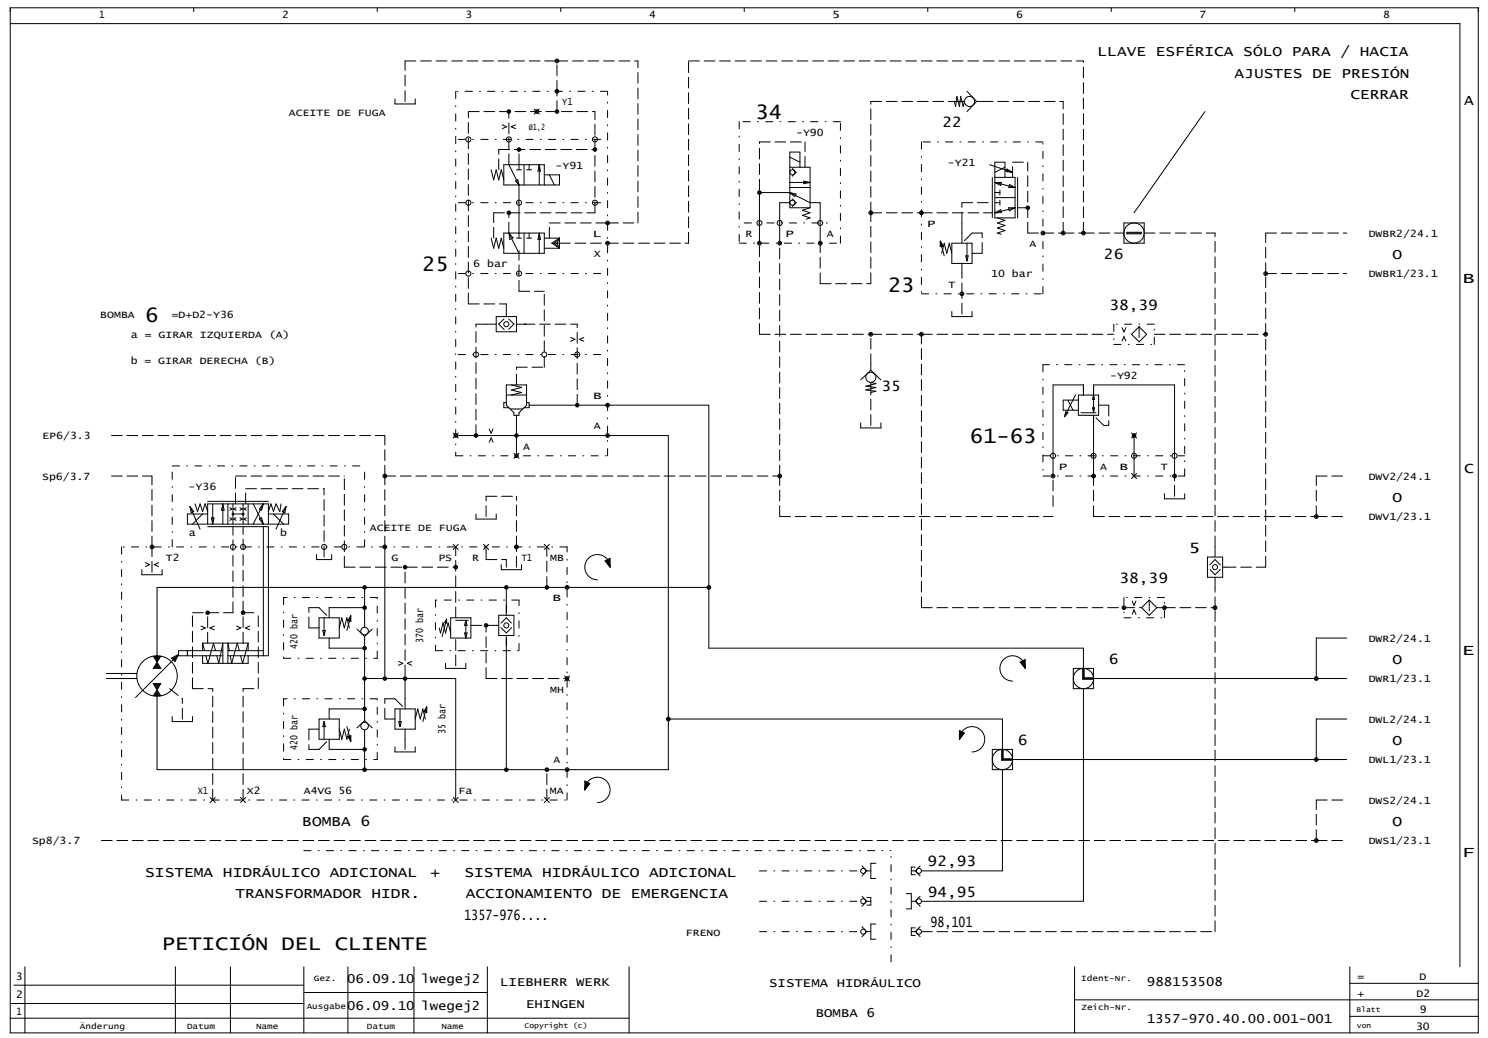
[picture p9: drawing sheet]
<svg xmlns="http://www.w3.org/2000/svg" width="582mm" height="406mm" viewBox="0 0 582 406" stroke-linecap="round" stroke-linejoin="round" font-family="sans-serif">
<g fill="none" stroke="#000" stroke-width=".39">
<path d="M4 3h574.2v401h-574.2zM4 9.2h567v369M75.8 3v1.5M147.6 3v1.5M219.3 3v1.5M291.1 3v1.5M362.9 3v1.5M434.6 3v1.5M506.4 3v1.5M154.5 38.7v2h7.9v-2M372.3 39.7h4.9l-.5 2-1-4-.4 4-1-4-.5 4-.5-2M378.2 35.7l3.8 4"/>
<path d="M382 39.7h2.2M382 39.7l-3.8 3.9M196.4 48.8l1.7 .8-1.7 .7M201.6 48.8l-1.7 .8 1.7 .7M208.9 42.6l2 2M210.9 42.6l-2 2M471.3 43.6l-27.7 39.6M192.1 66.4l1 4 1-4 1 4 1-4 .9 4M199 64.4l4 7.9M201.6 70.8l.9-.5 .5 2zM202 66.4h2M203 64.4v2"/>
<path d="M203 72.3v20.8M205 64.4v7.9M206 66.4h1.9M206.9 64.4v2M210.9 64.4v7.9M210.9 64.4l.5 2.5h-1zM212.9 68.4h5.9v3.9h-21.8v-7.9h15.9v7.9M214.9 68.4l1.9 3.9M308.9 65.4h7.9v15.9M308.9 71.4h7.9M308.9 73.3h7.9M308.9 61.5l4 1.9"/>
<path d="M308.9 75.3l2.5 .6-.6 1-1.9-1.5M308.9 75.3l7.9 4h4v15.8M308.9 75.3h-11.9v19.8M308.9 79.3h-3.9v15.8M309.9 65.9l1.5 1.5-1.5 1.5M309.9 77.8l1.5 1.5-1.5 1.5M312.9 65.4v-5.9h-4v21.8h7.9M314.4 70.9l2.4 .5-2.4 .5zM387.1 64.4l8.6 2.9M388.1 69.4v15.8M389.1 71.4h2.6l-.3 1.1zM389.1 69.4h7.9v15.8h-7.9v-21.8h4v6"/>
<path d="M389.1 71.4l7.9 1.9M389.1 75.3h2M389.1 77.3h7.9M389.1 79.3h2M391.1 74.3v2M391.1 78.3v2M393.1 65.4l-4 2M393.9 66.1l1.8 1.2-2.2-.2zM394 66.4l1.7 .9-1.9-.3zM394.9 72.2l2.1 1.1h-2.4zM395.4 67.2l-1.2-.6-.1 .3 1.6 .4M398 69.4v15.8"/>
<path d="M192.1 93.1l1 4 1-4 1 4 1-4 .9 4M197 91.2h15.9v7.9h-15.9zM199 91.2l1.7 1.8-1.3 .6zM199 91.2l4 7.9M202 93.1h2M205 91.2v7.9M206 93.1h1.9M206.9 91.2v1.9M210.9 91.2v7.9M210.9 91.2l.5 2.4h-1zM212.9 97.1h5.9M212.9 93.1h5.9"/>
<path d="M215.9 95.1h2.9M215.9 95.1l2.9 2M218.8 93.1v4M218.8 93.1l-2.9 2M218.8 93.1l-1 2 1 2M218.8 93.1l-2 2 2 2M316.8 81.3l-2.9 .9 2.9 1-2.9 1 2.9 1-1.4 .5M367.8 94.3l1.1 1.9-1.2 .3zM367.8 94.3l1.5 5.8M367.8 94.3l.8 1.8-.7 .2v-1.3l.4 1-.3 .1 .1-.6M368.3 99.1l1-4 1 4 1-4 1 4M372.3 95.1h7.9v7.9h-7.9z"/>
<path d="M376.2 91.2v3.9M378.2 95.1v6.9M389.1 83.2l2.3-1.1 .3 1zM390.1 85.2l3 1-3 1 3 1-3 1 3 1-3 1 1.5 .5M394.5 81.3h2.5l-2.2 1.1zM397 81.3l-7.9 1.9M439.6 87.2h7.9v7.9h-7.9zM440.6 91.2h5.9M440.6 91.5h5.9M440.6 90.9h5.9M376.2 103v4M377.7 100.1h1l-.5 1.9z"/>
<path d="M190.1 126.8h4M194.1 123.8h7.9v6h-7.9zM197.1 124.7l-2 2.1 2 2.1M198 122.8v1M198.9 124.7l2.1 2.1-2.1 2M202 126.8h4M223.2 132l1.7 .7-1.7 .8M228.4 132l-1.7 .7 1.7 .8M372.3 121.8v2h7.9v-2M438.9 128.2l.7 1.7 .7-1.7M438.9 133.4l.7-1.7 .7 1.7M442.6 130.8l2.9-3 3 3-3 2.9z"/>
<path d="M198 157.5h-1v2h2M198 150.6h8v7.9l-3 2.9v1h-2v-1l-3-2.9zM198 154.5h8M199.5 160h5M200 150.6l4 .9-4 1 4 1-4 1M206 157.5h.9v2h-1.9M206.9 158.5h70.3v95h146.6v11.9h102.9M340.6 142.6v2.2M340.6 153.5l2-.5-4-.5 4-1-4-.4 4-1-2-.5v4.9M340.6 144.8l-4 3.8M340.6 144.8l4 3.8M417.7 156.5l2 4"/>
<path d="M420.7 154.4l-4.3 8.6M421.8 154.5h7.9v7.9h-7.9zM421.8 156.5h-6v4h6M423.8 154.5v-3.9h-11.9v35.6M427.3 159.5h.8l-.4 1.9zM427.7 154.5l.4 1.8h-.8zM177.2 169.4l2 1.9M178.2 170.4h83.2v130.6h-200v-28.7M179.2 169.4l-2 1.9M191.4 167.8l.7 1.7 .7-1.7M191.4 173l.7-1.7 .7 1.7M201 177.3l2 2"/>
<path d="M202 162.4v15.9M203 177.3l-2 2M336.6 165.4v2h8v-2M416.8 161.1l.9 .4-1.3 1.5zM422.8 161.4h5.9M427.7 161.4v-10.8h31.7v35.6M427.7 162.4v23.8M442.6 169.4l1.9 1.9M443.6 170.4v15.8M444.5 169.4l-1.9 1.9M74.3 198.1l1.5 2-1 .5zM74.3 198.1l3.9 8.9"/>
<path d="M76.3 197.1l1 3 .9-3 1 3 1-3 1 3M81.2 196.1h23.8M83.2 197.1v7.9M87.2 197.1v7.9M87.2 197.1l.5 2.5h-1zM89.1 197.1v7.9M89.9 198.6l.9 .5-.9 .5M91.1 197.1v7.9M92.4 198.6l-1 .5 1 .5M93.8 198.6l1 .5-1 .5M95.1 197.1v7.9M96.3 198.6l-.9 .5 .9 .5"/>
<path d="M97.1 197.1v7.9M99 197.1l4 7.9M103 197.1l-.7 2.5-.9-.4zM103 197.1l-4 7.9M109.9 197.1l-.5 3-1.5-3-.9 3-1-3-1 3M111.9 198.1l-.5 2.5-1-.5zM111.9 198.1l-4 8.9M442.6 185.2l1.9 2M444.5 185.2l-1.9 2M455.4 193.1v2h8v-2M79.2 201.1l-3.9 3.9M81.2 201.1h-7.9v3.9h39.6v-3.9h-7.9"/>
<path d="M81.2 205v-7.9h23.8v7.9M81.2 206h23.8v50.5h-15.9M82.7 202.5h1l-.5 2.5zM89.9 202.5l.9 .5-.9 .5M91.1 201.1h4M92.4 202.5l-1 .5 1 .5M93.8 202.5l1 .5-1 .5M96.3 202.5l-.9 .5 .9 .5M101.4 202.9l.9-.4 .7 2.5zM103 206v50.5M107 201.1l3.9 3.9M123.8 216.9v2h5.9v-2"/>
<path d="M150.5 213.9v50.5M177.2 212.9l2 2M179.2 212.9l-2 2M186.2 201.1v1.9h7.9v-1.9M189.1 212.9l2 2M191.1 212.9l-2 2M212.9 212.9l2 2M214.9 212.9l-2 2M236.7 219.4l1.9-1v3.4zM472.3 217.9h5.9v7.9h-5.9zM475.2 213.9v4M55.5 222.8v2h7.9v-2"/>
<path d="M56.8 220.1l1.7 .7-1.7 .8M62 220.1l-1.7 .7 1.7 .8M142.6 237.7h-13.9v3.9M142.6 229.8v15.6M196.1 220.8v2h7.9v-2M198 230.7v9.9M238.5 221.5l-1.6-2 1.5-.7-.5 1.2 .2 .2-.1-.6-.3 .2 .6 1.1-.2-1.6-.7 .4 1.1 1.7-.2-2.4-1.2 .6 1.5 2.2M238.6 221.8a5 5 0 0 0-4.9-4.9 5 5 0 0 0-5 4.9 5 5 0 0 0 5 5M277.2 229.8h-215.8v29.2M442.8 235.1l.8 1.7 .7-1.7M446.5 237.7l3-3 3 3-3 2.9zM473.2 220.9l2-2 2.1 2"/>
<path d="M473.3 222.7l1.9 2.1 2.1-2.1M475.2 225.8v4M478.2 221.8h1M59.9 256.7l1.5 2.3M60.3 256.8h2.2l-1.1 1.7zM60.8 257.1h1.2l-.6 .8zM61.3 257.4h.2zM61.4 259l1.5 2.4h-3zM61.4 259.6l1 1.5h-2zM62.9 256.7l-1.5 2.3M67.1 257.4l2.7-1.4-1.4 2.8zM67.6 257.5l1.5-.8-.8 1.6z"/>
<path d="M68.1 257.6l.3-.2-.1 .5zM69.8 256l-16.8 16.8M73.3 254.5v2M78.6 244.9l1.7 .7-1.7 .7M79.2 256.5v3h17.9v-3M79.2 251.5v3M79.2 251.5l.8 3M79.2 251.5h17.9M83.8 244.9l-1.7 .7 1.7 .7M84.3 254.5l-.8-3-2.2 8-.8-3M84.8 256.5l.8 3 1.6-8v8M87.2 254.5h-17.4v2h17.4"/>
<path d="M89.1 254.5h13.9M89.7 254.5l-.6-3v8M92.5 244.9l1.7 .7-1.7 .7M93.6 254.5l-.8-3-2.2 8-.6-3M97.1 251.5v3M97.1 251.5l-2.2 8-.8-3M97.7 244.9l-1.7 .7 1.7 .7M124.8 241.6h7.9v8h-7.9zM126.3 246.6h1l-.5 2zM126.8 241.6v7M128.7 249.6v3.9h13.9M132.7 245.6l1-4 1 4 1-4 1 4"/>
<path d="M137.2 240.8v2.2l-1.1-.3zM137.2 240.8l-1.5 5.8M137.2 240.8l-.8 1.8 .7 .3-.1-1.4-.4 1 .4 .1-.1-.6M139.6 246.1l3 2.8M142.6 248.9v33M145.6 246.1l-3 2.8M155.8 258.7l1.7 .8-1.7 .7M161 258.7l-1.7 .8 1.7 .7M171.8 245.6l.5 2 1-4 1 4 1-4 1 4M174.3 259.5v1.9h7.9v-1.9M174.7 242.2l-.8 1.3 .8 .2v-1.6l-1.8 7M176.3 241.6h7.9v8h-7.9z"/>
<path d="M178.2 242.6h5M181.7 247.6h1l-.5 2zM182.2 242.6l.5 2h-1zM182.2 242.6v7M194.1 244.6h1M195.1 240.6h5.9v8h-5.9zM196 245.5l2 2.1 2.1-2.1M196 243.7l2-2.1 2 2.1M198 248.6v51.4M399 259l2-1v3.4zM442.8 240.3l.8-1.7 .7 1.7M526.7 249.6h-11.9v15.8"/>
<path d="M41.6 265.4h11.9M41.6 263.4h11.9M59.9 267.4h3l-1.5 2.5zM60.4 267.7h2l-1 1.6zM60.9 268h1l-.5 .7zM61.2 268.2l.2 .2 .2-.2h-.3M61.4 270.4l1 1.6h-2zM61.4 270.9l.5 .8h-1zM61.4 271.2l.2 .3h-.4zM61.4 260.2l.5 .6h-1zM61.4 260.4l.2 .2h-.4zM61.4 269.9l1.5 2.2"/>
<path d="M61.4 269.9l-1.5 2.2M142.6 277.3h-13.9v3.9M142.6 265.4h35.6v47.5M154.5 277.3h7.9v7.9h-7.9zM156.5 277.3v6.9M158.4 265.4v11.9M166.9 276.5v2.2l-1.1-.4zM166.9 276.5l-1.5 5.7M166.9 276.5l-.8 1.8 .7 .2-.1-1.4-.4 1.1 .4 .1-.1-.7M220.8 264.4l2 2M222.8 264.4l-2 2M400.9 261.1l-1.6-2 1.5-.7-.5 1.2 .2 .2-.1-.6-.3 .2 .6 1.1-.2-1.6-.7 .4 1.1 1.7-.2-2.4-1.2 .6 1.5 2.2"/>
<path d="M401 261.4a5 5 0 0 0-5-4.9 5 5 0 0 0-4.9 4.9 5 5 0 0 0 4.9 5M419.8 261.4h7.9v8h-7.9zM423.5 261.4v4.3h4.2M423.8 269.4v83.1h-63.4M424.1 261.4v3.7h3.6M67.4 280.2v2h7.9v-2M124.8 281.2h7.9v8h-7.9zM126.8 282.2v7M126.8 282.2l.5 2h-1zM128.7 289.2v3.9h13.9M132.7 285.2l1 4 1-4 1 4 1-4M135.7 284.2l1.5 5.8"/>
<path d="M136.1 288.1l1.1-.3v2.2zM136.9 288.8l.1-.6-.4 .1 .4 1 .1-1.4-.7 .3 .8 1.8M142.6 285.4v15.6M142.6 281.9l3 2.8M142.6 281.9l-3 2.8M154.5 292.1v2h7.9v-2M156 282.2h1l-.5 2zM158.4 285.2v7.9M162.4 281.2l1-3.9 1 3.9 1-3.9 1 3.9M261.4 281.2h130.7v15.9h134.6M375.3 289.2a5 5 0 0 1 4.9-5 5 5 0 0 1 5 5 5 5 0 0 1-5 4.9M375.3 285.7l1.9 1-1.9 2.5z"/>
<path d="M375.3 288.9l1.6-2.1-1.5-.7 .5 1.2-.2 .2 .1-.6 .3 .2-.6 1.2 .2-1.7 .7 .4-1.1 1.8 .2-2.5 1.2 .6-1.4 2.3M388.1 293.1h7.9v7.9h-7.9zM391.8 293.1v4.3h4.2M392.4 293.1v3.7h3.6M526.7 281.2h-11.9v15.9M82.2 311.9l2 2M84.2 311.9l-2 2M94.1 311.9l2 2M96.1 311.9l-2 2M177.2 311.9l2 2M179.2 311.9l-2 2M212.9 311.9l2 2"/>
<path d="M214.9 311.9l-2 2M228.7 309a5 5 0 0 1 5-5 5 5 0 0 1 4.9 5 5 5 0 0 1-4.9 4.9M228.7 305.5l2 1-2 2.5zM228.8 308.7l1.6-2.1-1.5-.7 .5 1.2-.2 .2 .1-.6 .3 .2-.6 1.2 .2-1.7 .7 .4-1.1 1.8 .2-2.5 1.2 .6-1.5 2.3M392.1 301v39.6h-31.7M337.1 338.7l1.9 1.9M342.6 337.7h-2v5.9h2M357.9 339.2h-1.5v2.9h1.5M359.9 338.7l-1.9 1.9M337.1 350.5l1.9 2M339 352.5h1.6M339 340.6h1.6"/>
<path d="M339 340.6l-1.9 2M339 352.5l-1.9 2M339.1 351h1.5v3h-1.5M354.5 349.5h1.9v6h-1.9M356.4 352.5h1.6M356.4 340.6h1.6M358 352.5l1.9 2M358 340.6l1.9 2M359.9 350.5l-1.9 2M9.7 378.2v25.8M68.6 378.2v25.8M90.1 378.2v25.8"/>
<path d="M118.8 378.2v25.8M136.1 378.2v25.8M161.9 378.2v25.8M190.6 378.2v25.8M246.1 378.2v25.8M337.1 362.4l1.9 2M339 364.4h1.6M339 364.4l-1.9 2M342.6 361.4h-2v6h2M356.4 364.4h1.6M357.9 362.9h-1.5v3h1.5M358 364.4l1.9 2"/>
<path d="M359.9 362.4l-1.9 2M420.3 378.2v25.8M528 378.2v25.8M4 398.3h242.1M4 392.5h114.8M5.4 385.3h113.4M118.8 388.2h71.8M420.3 391.1h157.9M528 397.5h50.2M528 384.6h50.2"/>
<circle cx="217.8" cy="23.8" r=".74"/>
<circle cx="217.8" cy="35.7" r=".74"/>
<circle cx="217.8" cy="35.7" r=".37"/>
<circle cx="217.8" cy="23.8" r=".37"/>
<circle cx="379.2" cy="39.7" r="1.98"/>
<circle cx="183.2" cy="54.5" r=".99"/>
<circle cx="199" cy="54.5" r=".99"/>
<circle cx="199" cy="43.6" r=".69"/>
<circle cx="199" cy="43.6" r=".5"/>
<circle cx="199" cy="43.6" r=".2"/>
<circle cx="203" cy="58.5" r=".69"/>
<circle cx="203" cy="58.5" r=".5"/>
<circle cx="203" cy="58.5" r=".2"/>
<circle cx="209.9" cy="43.6" r=".69"/>
<circle cx="209.9" cy="43.6" r=".5"/>
<circle cx="209.9" cy="43.6" r=".2"/>
<circle cx="217.8" cy="43.6" r=".69"/>
<circle cx="217.8" cy="43.6" r=".5"/>
<circle cx="217.8" cy="43.6" r=".2"/>
<circle cx="232.7" cy="54.5" r=".99"/>
<circle cx="232.7" cy="58.5" r=".69"/>
<circle cx="232.7" cy="58.5" r=".5"/>
<circle cx="232.7" cy="58.5" r=".2"/>
<circle cx="183.2" cy="79.3" r=".99"/>
<circle cx="203" cy="79.3" r=".99"/>
<circle cx="232.7" cy="79.3" r=".99"/>
<circle cx="297" cy="75.3" r=".5"/>
<circle cx="297" cy="75.3" r=".69"/>
<circle cx="297" cy="75.3" r=".2"/>
<circle cx="309.9" cy="67.4" r=".99"/>
<circle cx="309.9" cy="79.3" r=".99"/>
<circle cx="199" cy="83.2" r=".69"/>
<circle cx="199" cy="83.2" r=".5"/>
<circle cx="199" cy="83.2" r=".2"/>
<circle cx="237.6" cy="95.1" r=".74"/>
<circle cx="237.6" cy="87.2" r=".74"/>
<circle cx="237.6" cy="87.2" r=".37"/>
<circle cx="237.6" cy="95.1" r=".37"/>
<circle cx="297" cy="87.2" r=".99"/>
<circle cx="297" cy="95.1" r=".74"/>
<circle cx="297" cy="95.1" r=".37"/>
<circle cx="305" cy="87.2" r=".99"/>
<circle cx="305" cy="95.1" r=".74"/>
<circle cx="305" cy="95.1" r=".37"/>
<circle cx="320.8" cy="87.2" r=".99"/>
<circle cx="320.8" cy="95.1" r=".74"/>
<circle cx="320.8" cy="95.1" r=".37"/>
<circle cx="340.6" cy="83.2" r=".74"/>
<circle cx="340.6" cy="83.2" r=".37"/>
<circle cx="360.4" cy="83.2" r=".74"/>
<circle cx="360.4" cy="83.2" r=".37"/>
<circle cx="402" cy="81.3" r=".5"/>
<circle cx="402" cy="81.3" r=".69"/>
<circle cx="402" cy="81.3" r=".2"/>
<circle cx="407.9" cy="91.2" r=".37"/>
<circle cx="407.9" cy="91.2" r=".74"/>
<circle cx="415.8" cy="91.2" r=".74"/>
<circle cx="415.8" cy="91.2" r=".37"/>
<circle cx="423.8" cy="91.2" r=".74"/>
<circle cx="423.8" cy="91.2" r=".37"/>
<circle cx="443.6" cy="91.2" r="4"/>
<circle cx="183.2" cy="107" r=".99"/>
<circle cx="203" cy="107" r=".99"/>
<circle cx="376.2" cy="114.9" r=".74"/>
<circle cx="376.2" cy="114.9" r=".37"/>
<circle cx="495" cy="107" r=".74"/>
<circle cx="495" cy="107" r=".37"/>
<circle cx="186.2" cy="138.7" r=".99"/>
<circle cx="198" cy="126.8" r=".99"/>
<circle cx="212.9" cy="138.7" r=".99"/>
<circle cx="225.8" cy="138.7" r=".99"/>
<circle cx="340.6" cy="130.8" r=".74"/>
<circle cx="340.6" cy="130.8" r=".37"/>
<circle cx="360.4" cy="130.8" r=".74"/>
<circle cx="360.4" cy="130.8" r=".37"/>
<circle cx="495" cy="130.8" r=".74"/>
<circle cx="495" cy="130.8" r=".37"/>
<circle cx="225.8" cy="158.5" r=".69"/>
<circle cx="225.8" cy="158.5" r=".5"/>
<circle cx="225.8" cy="158.5" r=".2"/>
<circle cx="237.6" cy="158.5" r=".74"/>
<circle cx="237.6" cy="158.5" r=".37"/>
<circle cx="340.6" cy="147.6" r="1.98"/>
<circle cx="178.2" cy="170.4" r=".5"/>
<circle cx="178.2" cy="170.4" r=".69"/>
<circle cx="178.2" cy="170.4" r=".2"/>
<circle cx="186.2" cy="170.4" r=".69"/>
<circle cx="186.2" cy="170.4" r=".5"/>
<circle cx="186.2" cy="170.4" r=".2"/>
<circle cx="202" cy="178.3" r=".69"/>
<circle cx="202" cy="170.4" r=".69"/>
<circle cx="202" cy="178.3" r=".5"/>
<circle cx="202" cy="170.4" r=".5"/>
<circle cx="202" cy="170.4" r=".2"/>
<circle cx="202" cy="178.3" r=".2"/>
<circle cx="237.6" cy="170.4" r=".74"/>
<circle cx="237.6" cy="170.4" r=".37"/>
<circle cx="411.9" cy="178.3" r=".99"/>
<circle cx="427.7" cy="178.3" r=".99"/>
<circle cx="443.6" cy="178.3" r=".99"/>
<circle cx="443.6" cy="170.4" r=".69"/>
<circle cx="443.6" cy="170.4" r=".5"/>
<circle cx="443.6" cy="170.4" r=".2"/>
<circle cx="459.4" cy="178.3" r=".99"/>
<circle cx="150.5" cy="186.2" r=".74"/>
<circle cx="150.5" cy="186.2" r=".37"/>
<circle cx="305" cy="186.2" r=".74"/>
<circle cx="305" cy="186.2" r=".37"/>
<circle cx="411.9" cy="186.2" r=".74"/>
<circle cx="411.9" cy="186.2" r=".37"/>
<circle cx="427.7" cy="186.2" r=".74"/>
<circle cx="427.7" cy="186.2" r=".37"/>
<circle cx="459.4" cy="186.2" r=".74"/>
<circle cx="459.4" cy="186.2" r=".37"/>
<circle cx="59.4" cy="213.9" r=".74"/>
<circle cx="59.4" cy="213.9" r=".37"/>
<circle cx="91.1" cy="213.9" r=".99"/>
<circle cx="91.1" cy="201" r=".35"/>
<circle cx="91.1" cy="201" r=".1"/>
<circle cx="91.1" cy="201" r=".25"/>
<circle cx="95.1" cy="213.9" r=".99"/>
<circle cx="95.1" cy="201" r=".35"/>
<circle cx="95.1" cy="201" r=".1"/>
<circle cx="95.1" cy="201" r=".25"/>
<circle cx="126.8" cy="213.9" r=".99"/>
<circle cx="134.7" cy="213.9" r=".99"/>
<circle cx="150.5" cy="213.9" r=".74"/>
<circle cx="150.5" cy="213.9" r=".37"/>
<circle cx="202" cy="213.9" r=".74"/>
<circle cx="202" cy="213.9" r=".37"/>
<circle cx="514.8" cy="202" r=".74"/>
<circle cx="514.8" cy="202" r=".37"/>
<circle cx="81.2" cy="239.7" r=".69"/>
<circle cx="81.2" cy="239.7" r=".5"/>
<circle cx="81.2" cy="239.7" r=".2"/>
<circle cx="95.1" cy="239.7" r=".69"/>
<circle cx="95.1" cy="239.7" r=".5"/>
<circle cx="95.1" cy="239.7" r=".2"/>
<circle cx="142.6" cy="237.7" r=".5"/>
<circle cx="142.6" cy="229.8" r=".5"/>
<circle cx="142.6" cy="237.7" r=".69"/>
<circle cx="142.6" cy="229.8" r=".69"/>
<circle cx="142.6" cy="237.7" r=".2"/>
<circle cx="142.6" cy="229.8" r=".2"/>
<circle cx="158.4" cy="221.8" r=".5"/>
<circle cx="158.4" cy="221.8" r=".69"/>
<circle cx="158.4" cy="221.8" r=".2"/>
<circle cx="178.2" cy="221.8" r=".5"/>
<circle cx="178.2" cy="221.8" r=".69"/>
<circle cx="178.2" cy="221.8" r=".2"/>
<circle cx="198" cy="229.8" r=".69"/>
<circle cx="198" cy="229.8" r=".5"/>
<circle cx="198" cy="229.8" r=".2"/>
<circle cx="213.9" cy="229.8" r=".69"/>
<circle cx="213.9" cy="229.8" r=".5"/>
<circle cx="213.9" cy="229.8" r=".2"/>
<circle cx="221.8" cy="229.8" r=".74"/>
<circle cx="221.8" cy="229.8" r=".37"/>
<circle cx="277.2" cy="229.8" r=".74"/>
<circle cx="277.2" cy="229.8" r=".37"/>
<circle cx="439.6" cy="237.7" r=".74"/>
<circle cx="439.6" cy="237.7" r=".37"/>
<circle cx="455.4" cy="237.7" r=".74"/>
<circle cx="455.4" cy="237.7" r=".37"/>
<circle cx="475.2" cy="237.7" r=".74"/>
<circle cx="475.2" cy="221.8" r=".99"/>
<circle cx="475.2" cy="237.7" r=".37"/>
<circle cx="142.6" cy="246.8" r="1.49"/>
<circle cx="142.6" cy="253.5" r=".5"/>
<circle cx="142.6" cy="253.5" r=".69"/>
<circle cx="142.6" cy="253.5" r=".2"/>
<circle cx="190.1" cy="244.6" r=".69"/>
<circle cx="190.1" cy="244.6" r=".5"/>
<circle cx="190.1" cy="244.6" r=".2"/>
<circle cx="198" cy="244.6" r=".99"/>
<circle cx="61.4" cy="264.4" r="7.9"/>
<circle cx="142.6" cy="265.4" r=".5"/>
<circle cx="142.6" cy="277.3" r=".5"/>
<circle cx="142.6" cy="265.4" r=".69"/>
<circle cx="142.6" cy="277.3" r=".69"/>
<circle cx="142.6" cy="277.3" r=".2"/>
<circle cx="142.6" cy="265.4" r=".2"/>
<circle cx="150.5" cy="265.4" r=".5"/>
<circle cx="150.5" cy="265.4" r=".69"/>
<circle cx="150.5" cy="265.4" r=".2"/>
<circle cx="158.4" cy="265.4" r=".5"/>
<circle cx="158.4" cy="265.4" r=".69"/>
<circle cx="158.4" cy="265.4" r=".2"/>
<circle cx="221.8" cy="265.4" r=".69"/>
<circle cx="221.8" cy="265.4" r=".5"/>
<circle cx="221.8" cy="265.4" r=".2"/>
<circle cx="423.8" cy="265.4" r="4"/>
<circle cx="514.8" cy="265.4" r=".74"/>
<circle cx="514.8" cy="265.4" r=".37"/>
<circle cx="142.6" cy="284" r="1.49"/>
<circle cx="142.6" cy="293.1" r=".5"/>
<circle cx="142.6" cy="293.1" r=".69"/>
<circle cx="142.6" cy="293.1" r=".2"/>
<circle cx="261.4" cy="281.2" r=".37"/>
<circle cx="261.4" cy="281.2" r=".74"/>
<circle cx="392.1" cy="297.1" r="4"/>
<circle cx="514.8" cy="297.1" r=".37"/>
<circle cx="514.8" cy="297.1" r=".74"/>
<circle cx="142.6" cy="301" r=".5"/>
<circle cx="142.6" cy="301" r=".69"/>
<circle cx="142.6" cy="301" r=".2"/>
<circle cx="198" cy="301" r=".69"/>
<circle cx="198" cy="301" r=".5"/>
<circle cx="198" cy="301" r=".2"/>
<circle cx="213.9" cy="301" r=".69"/>
<circle cx="213.9" cy="301" r=".5"/>
<circle cx="213.9" cy="301" r=".2"/>
<circle cx="221.8" cy="301" r=".74"/>
<circle cx="221.8" cy="301" r=".37"/>
<circle cx="514.8" cy="328.8" r=".74"/>
<circle cx="514.8" cy="328.8" r=".37"/>
<circle cx="337.6" cy="340.6" r=".99"/>
<circle cx="337.6" cy="352.5" r=".99"/>
<circle cx="359.4" cy="340.6" r=".99"/>
<circle cx="359.4" cy="352.5" r=".99"/>
<circle cx="337.6" cy="364.4" r=".99"/>
<circle cx="359.4" cy="364.4" r=".99"/>
</g>
<g fill="none" stroke="#000" stroke-width=".39" stroke-dasharray="4.2 1.8">
<path d="M158.4 39.7v-15.9M158.4 23.8h59.4M217.8 35.7v-11.9M217.8 23.8h31.7M269.3 23.8h154.5M340.6 39.7h31.7M384.2 39.7h31.6M183.2 43.6h49.5M195.1 58.5h37.6M217.8 43.6v-7.9M297 55.5h17.9M195.1 66.4v-7.9"/>
<path d="M199 64.4v-20.8M203 64.4v-5.9M297 74.3v-18.8M314.9 65.4v-9.9M376.2 79.3h11.9M396 69.4v-6M396 63.4h6M193.1 93.1v-9.9M193.1 83.2h39.6M199 91.2v-8M214.9 93.1v-5.9M214.9 87.2h22.7"/>
<path d="M218.8 95.1h18.8M232.7 83.2v-39.6M237.6 95.1h31.7M237.6 87.2h11.9M249.5 87.2v-63.4M269.3 95.1v-71.3M340.6 83.2v-43.5M340.6 83.2h19.8M360.4 83.2h27.7M376.2 91.2v-4M376.2 87.2v-7.9M380.2 91.2l-4 3.9"/>
<path d="M380.2 99.1h4M384.2 99.1v-7.9M384.2 91.2h-4M398 81.3h4M402 91.2v-27.8M402 91.2h5.9M407.9 91.2h7.9M415.8 91.2v-51.5M415.8 91.2h8M423.8 91.2v-67.4M423.8 91.2h15.8M447.5 91.2h27.7"/>
<path d="M495 91.2h31.7M183.2 118.9v-75.3M183.2 118.9h14.8M203 113.9v-15.8M203 113.9h9.9M320.8 111v-15.9M320.8 111h19.8M340.6 111v-27.8M376.2 114.9v-7.9M495 107v-15.8M495 107h31.7M186.2 126.8h3.9"/>
<path d="M198 122.8v-3.9M205 126.8h20.8M297 130.8v-35.7M297 130.8h43.6M340.6 130.8h19.8M360.4 130.8h75.2M376.2 122.8v-7.9M445.5 127.8v5.9M451.5 130.8h43.5M495 130.8v-23.8M202 150.6v-7M202 143.6h10.9"/>
<path d="M212.9 143.6v-29.7M225.8 158.5v-31.7M340.6 142.6v-11.8M423.8 150.6v3.9M427.7 150.7v3.6M433.7 158.5v7.9M433.7 158.5h-4M43.6 170.4h106.9M186.2 170.4v-43.6M340.6 166.4v-11.9M427.7 162.4v4M431.7 166.4l-4-4"/>
<path d="M433.7 166.4h-2M43.6 186.2h15.8M92.1 197.1v-10.9M92.1 186.2h42.6M96.1 197.1v-6M96.1 191.1h30.7M150.5 186.2v-15.8M150.5 186.2h154.5M190.1 194.1h11.9M305 186.2v-91.1M411.9 198.1v-11.9M459.4 194.1v-7.9"/>
<path d="M514.8 186.2h11.9M59.4 213.9v-27.7M126.8 217.9v-26.8M150.5 213.9v-27.7M190.1 218.9v-5M190.1 218.9h7.9M190.1 202v-7.9M202 213.9v-19.8M305 202v-15.8M305 202h106.9M427.7 202v-15.8M427.7 202h87.1"/>
<path d="M475.2 213.9v-122.7M514.8 202v-15.8M514.8 202h11.9M59.4 223.8v-9.9M75.3 239.7h15.8M91.1 239.7v-33.7M95.1 239.7h5.9M120.8 237.7h4M124.8 237.7l3.9 3.9M134.7 221.8v-35.6M134.7 221.8h43.5M198 221.8v-2.9"/>
<path d="M202 221.8v-7.9M213.9 229.8v-15.9M360.4 237.7v-106.9M360.4 237.7h79.2M439.6 237.7h6.9M449.5 234.7v5.9M452.5 237.7h2.9M455.4 237.7h19.8M475.2 237.7v-7.9M479.2 221.8h15.8M495 221.8v-91M81.2 251.5v-11.8"/>
<path d="M95.1 251.5v-45.5M120.8 245.6v-7.9M124.8 245.6h-4M178.2 241.6v-27.7M184.2 244.6h9.9M66.4 269.4l4.9 3.9M75.3 269.4v-29.7M75.3 269.4h7.9M95.1 269.4h5.9M101 269.4v-29.7M150.5 273.3h4M154.5 273.3l3.9 4"/>
<path d="M158.4 264.4v-42.6M178.2 260.4v-10.8M190.1 265.4v-20.8M190.1 265.4h31.7M71.3 281.2v-7.9M120.8 285.2v7.9M120.8 293.1h4M124.8 293.1l3.9-3.9M124.8 285.2h-4M150.5 281.2v-7.9M154.5 281.2h-4M83.2 312.9v-43.5"/>
<path d="M95.1 312.9v-43.5M213.9 312.9v-11.9M514.8 312.9h11.9M39.6 328.8h475.2M514.8 328.8v-15.9M514.8 328.8h11.9M360.4 364.4h114.8M475.2 364.4v-126.7"/>
</g>
<g fill="none" stroke="#000" stroke-width=".39" stroke-dasharray="2.8 2.8 .4 2.8">
<path d="M178.2 35.7v142.6M237.6 35.7h-59.4M179.2 54.5h57.5M289.1 47.6v47.5M328.7 47.6h-39.6M360.4 55.5v59.4M407.9 55.5h-47.5M179.2 79.3h57.5M289.1 95.1h39.6M291.1 87.2h34.6M328.7 95.1v-47.5M179.2 107h57.5"/>
<path d="M360.4 114.9h47.5M407.9 114.9v-59.4M179.2 138.7h57.5M435.6 134.7h15.9M435.6 126.8v7.9M451.5 134.7v-7.9M451.5 126.8h-15.9M407.9 142.6v43.6M463.4 142.6h-55.5M178.2 178.3h59.4M237.6 178.3v-142.6M407.9 178.3h55.5"/>
<path d="M67.4 182.2h75.2M407.9 186.2h55.5M463.4 186.2v-43.6M47.6 213.9v99M67.4 213.9v-31.7M142.6 213.9v-31.7M221.8 213.9h-174.2M110.9 233.7v23.8M147.6 233.7h-36.7M170.3 234.7v19.8M203 234.7h-32.7M439.6 233.7v7.9"/>
<path d="M455.4 233.7h-15.8M110.9 257.5h36.7M147.6 257.5v-23.8M170.3 254.5h32.7M203 254.5v-19.8M439.6 241.6h15.8M455.4 241.6v-7.9M110.9 273.3v23.8M147.6 273.3h-36.7M110.9 297.1h36.7M147.6 297.1v-23.8M47.6 312.9h174.2"/>
<path d="M221.8 312.9v-99M118.8 332.7h229.7M297 352.5h39.6M297 340.6h39.6M297 364.4h39.6M348.5 376.3v-43.6"/>
</g>
<g font-size="7.8">
<text x="295.5" y="46.7">34</text>
<text x="165.2" y="106.1">25</text>
<text x="347.3" y="114">23</text>
<text x="56.8" y="125.9">6</text>
<text x="379.3" y="173.4">61-63</text>
<text x="63.3" y="371.4">PETICIÓN DEL CLIENTE</text>
</g>
<g font-size="5.7">
<text x="572.7" y="40.9">A</text>
<text x="572" y="110.5">B</text>
<text x="572.7" y="185.2">C</text>
<text x="571.9" y="256.2">E</text>
<text x="571.8" y="335.2">F</text>
</g>
<g font-size="5.6">
<text x="429.3" y="22.1">LLAVE ESFÉRICA SÓLO PARA / HACIA</text>
<text x="482.9" y="30.5">AJUSTES DE PRESIÓN</text>
<text x="528.2" y="38.9">CERRAR</text>
<text x="368.6" y="49.8">22</text>
<text x="431.8" y="101.3">26</text>
<text x="544.6" y="101.3">O</text>
<text x="433.9" y="121.1">38,39</text>
<text x="344.7" y="152.8">35</text>
<text x="544.6" y="196.3">O</text>
<text x="464.9" y="216.1">5</text>
<text x="437.9" y="228">38,39</text>
<text x="433.7" y="259.7">6</text>
<text x="544.6" y="259.7">O</text>
<text x="398" y="291.4">6</text>
<text x="544.6" y="291.4">O</text>
<text x="118.2" y="323">BOMBA 6</text>
<text x="544.6" y="323">O</text>
<text x="362.8" y="338.9">92,93</text>
<text x="56.8" y="342.8">SISTEMA HIDRÁULICO ADICIONAL</text>
<text x="168.4" y="342.8">+</text>
<text x="181.7" y="342.8">SISTEMA HIDRÁULICO ADICIONAL</text>
<text x="92.1" y="351.2">TRANSFORMADOR HIDR.</text>
<text x="182.2" y="351.2">ACCIONAMIENTO DE EMERGENCIA</text>
<text x="362.9" y="350.8">94,95</text>
<text x="181.6" y="359.7">1357-976....</text>
<text x="363.9" y="362.6">98,101</text>
</g>
<g font-size="4.9">
<text x="135.8" y="384.4">06.09.10</text>
<text x="164.8" y="384.4">lwegej2</text>
<text x="195.6" y="385.8">LIEBHERR WERK</text>
<text x="300.8" y="386.1">SISTEMA HIDRÁULICO</text>
<text x="448.6" y="385.8">988153508</text>
<text x="135.8" y="395.1">06.09.10</text>
<text x="164.8" y="395.1">lwegej2</text>
<text x="205.7" y="394.4">EHINGEN</text>
<text x="319" y="397.6">BOMBA 6</text>
<text x="448.5" y="400.2">1357-970.40.00.001-001</text>
</g>
<g font-size="4.1">
<text x="6.2" y="383.3">3</text>
<text x="530.9" y="383.3">=</text>
<text x="555.3" y="383.3">D</text>
<text x="530.9" y="389.8">+</text>
<text x="554.1" y="389.8">D2</text>
<text x="6.3" y="390.5">2</text>
<text x="6.4" y="397">1</text>
<text x="555.3" y="396.3">9</text>
<text x="553.9" y="402.7">30</text>
</g>
<g font-size="3.9">
<text x="38.8" y="7.1">1</text>
<text x="110.4" y="7.1">2</text>
<text x="182.1" y="7.1">3</text>
<text x="253.9" y="7.1">4</text>
<text x="325.4" y="7.1">5</text>
<text x="397.5" y="7.1">6</text>
<text x="469.2" y="7.1">7</text>
<text x="541" y="7.1">8</text>
<text x="219.9" y="41.2">Y1</text>
<text x="113" y="45.2">ACEITE DE FUGA</text>
<text x="311.4" y="53.1">-Y90</text>
<text x="217.3" y="66">-Y91</text>
<text x="370.7" y="65">-Y21</text>
<text x="362.5" y="88.7">P</text>
<text x="231.8" y="92.7">L</text>
<text x="291.6" y="92.7">R</text>
<text x="307.1" y="92.7">P</text>
<text x="323.4" y="92.7">A</text>
<text x="535.3" y="92.7">DWBR2/24.1</text>
<text x="232.3" y="100.6">X</text>
<text x="402.6" y="96.7">A</text>
<text x="185.1" y="104.6">6 bar</text>
<text x="370.9" y="112.5">T</text>
<text x="387.7" y="108.5">10 bar</text>
<text x="535.3" y="108.5">DWBR1/23.1</text>
<text x="39.2" y="124.4">BOMBA</text>
<text x="67.2" y="124.4">=D+D2-Y36</text>
<text x="51.2" y="132.3">a = GIRAR IZQUIERDA (A)</text>
<text x="51.1" y="142.2">b = GIRAR DERECHA (B)</text>
<text x="434.2" y="148.1">-Y92</text>
<text x="231.9" y="156.1">B</text>
<text x="232.3" y="167.9">A</text>
<text x="16.6" y="171.9">EP6/3.3</text>
<text x="204.6" y="175.9">A</text>
<text x="414" y="183.8">P</text>
<text x="430.3" y="183.8">A</text>
<text x="437.9" y="183.8">B</text>
<text x="454.1" y="183.8">T</text>
<text x="16.5" y="187.7">Sp6/3.7</text>
<text x="73.8" y="191.7">-Y36</text>
<text x="535.3" y="187.7">DWV2/24.1</text>
<text x="535.3" y="203.6">DWV1/23.1</text>
<text x="73.9" y="209.5">a</text>
<text x="109.5" y="209.5">b</text>
<text x="144.7" y="207.5">ACEITE DE FUGA</text>
<text x="64.9" y="219.4">T2</text>
<text x="153.1" y="219.4">G</text>
<text x="171.5" y="219.4">PS</text>
<text x="184.7" y="219.4">R</text>
<text x="204.1" y="219.4">T1</text>
<text x="215.2" y="219.4">MB</text>
<text x="216.1" y="235.3">B</text>
<text x="165.6" y="251.5" transform="rotate(-90 165.6 251.5)">370 bar</text>
<text x="535.3" y="251.1">DWR2/24.1</text>
<text x="116.4" y="253.8" transform="rotate(-90 116.4 253.8)">420 bar</text>
<text x="535.3" y="266.9">DWR1/23.1</text>
<text x="215.2" y="270.9">MH</text>
<text x="174.2" y="287.2" transform="rotate(-90 174.2 287.2)">35 bar</text>
<text x="535.3" y="282.8">DWL2/24.1</text>
<text x="116.4" y="293.4" transform="rotate(-90 116.4 293.4)">420 bar</text>
<text x="216.5" y="298.6">A</text>
<text x="535.3" y="298.6">DWL1/23.1</text>
<text x="77.4" y="310.5">X1</text>
<text x="96.6" y="310.5">X2</text>
<text x="118.8" y="310.5">A4VG 56</text>
<text x="179.4" y="310.5">Fa</text>
<text x="215" y="310.5">MA</text>
<text x="535.3" y="314.5">DWS2/24.1</text>
<text x="12.5" y="330.3">Sp8/3.7</text>
<text x="535.3" y="330.3">DWS1/23.1</text>
<text x="268.3" y="365.9">FRENO</text>
</g>
<text font-size="3.4" x="206.8" y="50.9">Ø1,2</text>
<g font-size="3.2">
<text x="122.7" y="383.7">Gez.</text>
<text x="422.9" y="383.7">Ident-Nr.</text>
<text x="120" y="394.5">Ausgabe</text>
<text x="423" y="395.2">Zeich-Nr.</text>
<text x="31.3" y="402.4">Änderung</text>
<text x="73.1" y="402.4">Datum</text>
<text x="100.1" y="402.4">Name</text>
<text x="143.5" y="402.4">Datum</text>
<text x="172.6" y="402.4">Name</text>
</g>
<g font-size="2.9">
<text x="530.5" y="395.8">Blatt</text>
<text x="205.1" y="402.3">Copyright (c)</text>
<text x="530.7" y="402.3">von</text>
</g>
</svg>
